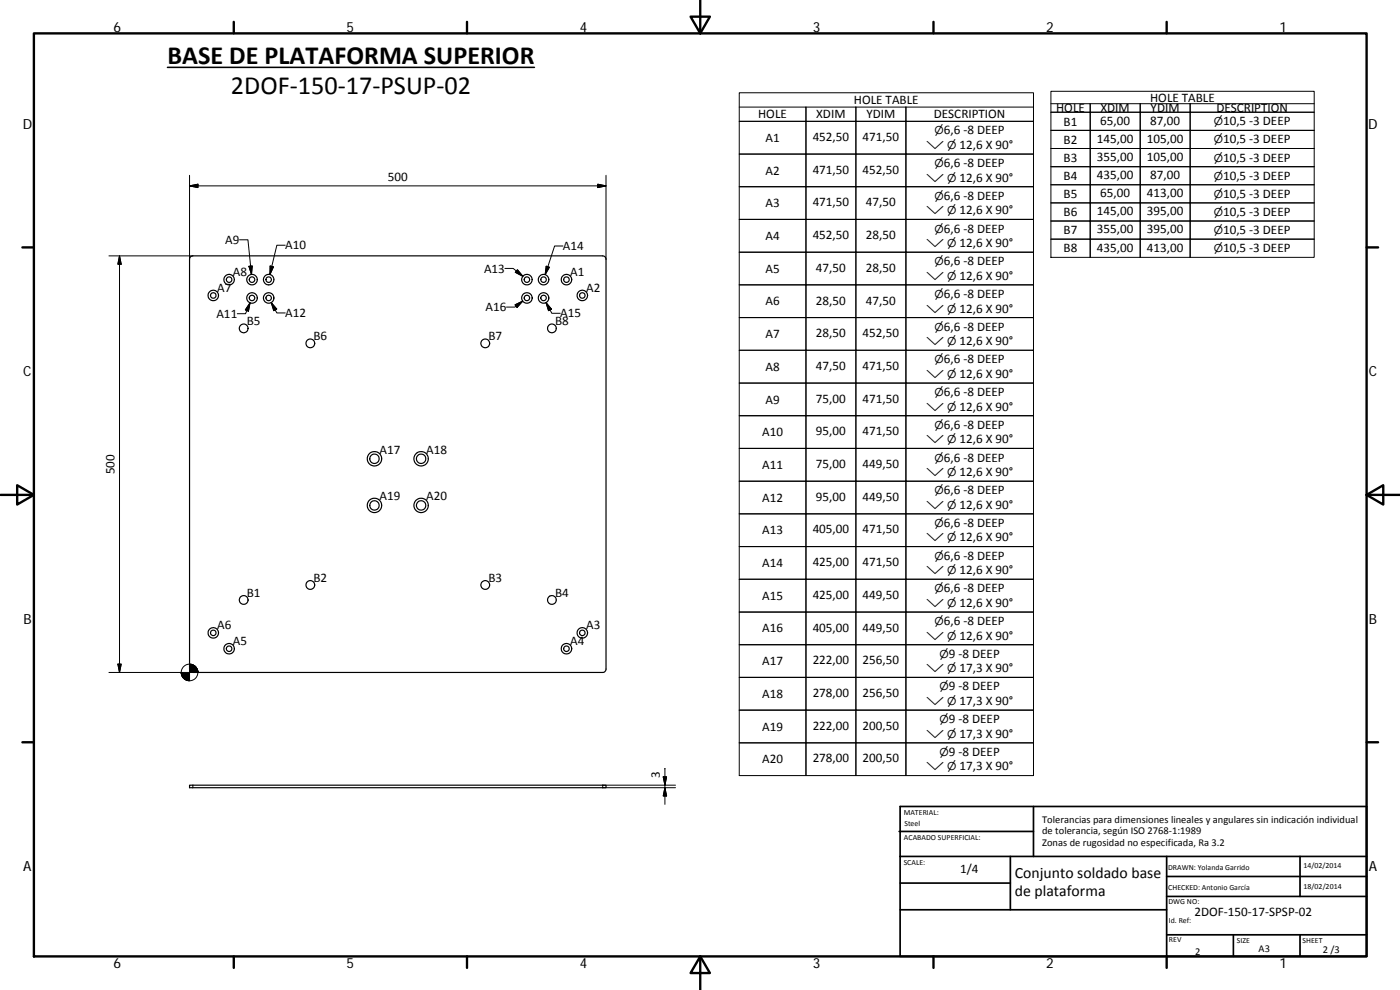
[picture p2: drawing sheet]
<svg xmlns="http://www.w3.org/2000/svg" width="420mm" height="297mm" viewBox="0 0 420 297" stroke-linecap="round" stroke-linejoin="round" font-family="sans-serif">
<g fill="none" stroke="#000" stroke-width=".36">
<path d="M57.3 77l.6-.2h123l.6 .2 .4 .8v122.9l-.4 .8-.6 .3h-123l-.6-.3-.4-.8v-122.9zM56.9 235.6h125v.7h-125z"/>
<circle cx="64" cy="88.7" r=".84"/>
<circle cx="64" cy="88.7" r="1.57"/>
<circle cx="68.8" cy="83.9" r="1.58"/>
<circle cx="68.8" cy="83.9" r=".83"/>
<circle cx="73.1" cy="98.5" r="1.32"/>
<circle cx="75.6" cy="89.4" r=".82"/>
<circle cx="75.6" cy="89.4" r="1.57"/>
<circle cx="75.6" cy="83.9" r="1.57"/>
<circle cx="75.6" cy="83.9" r=".82"/>
<circle cx="80.6" cy="89.4" r="1.57"/>
<circle cx="80.6" cy="83.9" r="1.57"/>
<circle cx="80.6" cy="89.4" r=".82"/>
<circle cx="80.6" cy="83.9" r=".82"/>
<circle cx="158.1" cy="89.4" r="1.58"/>
<circle cx="158.1" cy="83.9" r="1.58"/>
<circle cx="158.1" cy="89.4" r=".81"/>
<circle cx="158.1" cy="83.9" r=".82"/>
<circle cx="163.1" cy="89.4" r=".83"/>
<circle cx="163.1" cy="83.9" r=".83"/>
<circle cx="163.1" cy="89.4" r="1.58"/>
<circle cx="163.1" cy="83.9" r="1.58"/>
<circle cx="165.6" cy="98.5" r="1.32"/>
<circle cx="170" cy="83.9" r=".83"/>
<circle cx="170" cy="83.9" r="1.58"/>
<circle cx="174.8" cy="88.7" r=".83"/>
<circle cx="174.8" cy="88.7" r="1.58"/>
<circle cx="93.1" cy="103" r="1.32"/>
<circle cx="145.6" cy="103" r="1.31"/>
<circle cx="112.4" cy="137.6" r="2.17"/>
<circle cx="112.4" cy="137.6" r="1.42"/>
<circle cx="126.4" cy="137.6" r="2.16"/>
<circle cx="126.4" cy="137.6" r="1.41"/>
<circle cx="112.4" cy="151.6" r="1.41"/>
<circle cx="112.4" cy="151.6" r="2.16"/>
<circle cx="126.4" cy="151.6" r="2.15"/>
<circle cx="126.4" cy="151.6" r="1.41"/>
<circle cx="93.1" cy="175.5" r="1.32"/>
<circle cx="145.6" cy="175.5" r="1.31"/>
<circle cx="64" cy="189.9" r=".83"/>
<circle cx="64" cy="189.9" r="1.57"/>
<circle cx="68.8" cy="194.6" r=".83"/>
<circle cx="68.8" cy="194.6" r="1.58"/>
<circle cx="73.1" cy="180" r="1.31"/>
<circle cx="165.6" cy="180" r="1.32"/>
<circle cx="170" cy="194.6" r=".83"/>
<circle cx="170" cy="194.6" r="1.58"/>
<circle cx="174.8" cy="189.9" r=".82"/>
<circle cx="174.8" cy="189.9" r="1.58"/>
</g>
<g fill="none" stroke="#000" stroke-width=".3">
<path d="M221.9 32.1h20v4.3M221.9 27.8h88.3v204.9h-88.3zM256.9 32.1v200.6M271.9 36.4v9.8h38.3h-88.3h20v9.8M310.2 32.1h-68.3v200.6v-9.8h-20h88.3h-38.3v-9.8M315.4 31.1h11.8v2.6M315.4 27.4h79v49.8h-79zM327.2 39.1v-5.4h-11.8h79h-37.2v-2.6v46.1M342.2 31.1v46.1M357.2 33.7v5.4h37.2h-79h11.8v5.5M357.2 39.1v5.5h37.2h-79h11.8v5.4M394.4 31.1h-67.2v46.1v-5.4h-11.8h79h-37.2v-5.5"/>
<path d="M56.9 55.8l2.5-.5v1zM56.9 55.8h125M56.9 52.6v25.2M179.4 55.3l2.5 .5-2.5 .5zM181.9 52.6v25.2M241.9 46.2v-9.8h-20h88.3h-38.3v-4.3v200.6M271.9 46.2v9.8h38.3h-88.3h20v9.8M271.9 56v9.8h38.3h-88.3h20v9.9M357.2 44.6v5.4h37.2h-79h11.8v5.4M357.2 50v5.4h37.2h-79h11.8v5.5M357.2 55.4v5.5h37.2h-79h11.8v5.4M32.7 76.8h25.2"/>
<path d="M35.9 76.8v125M35.9 76.8l.5 2.5h-1zM71.9 71.9h2.5l1.1 10.4M74.7 79.9l1-.1-.2 2.5zM81.1 79.8l1 .3-1.1 2.3zM85.6 73.6h-2.5l-2.1 8.8M163.9 79.9l1 .3-1.3 2.2zM168.9 73.8h-2.5l-2.8 8.6M271.9 65.8v9.9h38.3h-88.3h20v9.8M271.9 75.7v9.8h38.3h-88.3h20v9.8M357.2 60.9v5.4h37.2h-79h11.8v5.5M75 90.8l-1.3 3.3h-2.5"/>
<path d="M75 90.8l-.4 2.6-1-.4zM81.4 90.8l1.7 3.1h2.5M81.4 90.8l1.6 1.9-.8 .5zM151.5 80.5h2.5l2.9 2.4M154.6 91.5l2.3-1.2-1.7 1.9zM155.3 80.9l1.6 2-2.2-1.2zM156.9 90.3l-2.4 1.8h-2.5M163.9 90.8l1.7 3.2h2.5M163.9 90.8l1.6 2-.9 .4zM271.9 85.5v9.8h38.3h-88.3h20v9.8M271.9 95.3v9.8h38.3h-88.3h20v9.8M271.9 105.1v9.8h38.3h-88.3h20v9.8"/>
<path d="M271.9 114.9v9.8h38.3h-88.3h20v9.8M271.9 124.7v9.8h38.3h-88.3h20v9.9M271.9 134.5v9.9h38.3h-88.3h20v9.8M271.9 144.4v9.8h38.3h-88.3h20v9.8M271.9 154.2v9.8h38.3h-88.3h20v9.8M271.9 164v9.8h38.3h-88.3h20v9.8M271.9 173.8v9.8h38.3h-88.3h20v9.8M35.4 199.3h1l-.5 2.5zM271.9 183.6v9.8h38.3h-88.3h20v9.8M271.9 193.4v9.8h38.3h-88.3h20v9.9M32.7 201.8h21.8M271.9 203.2v9.9h38.3h-88.3h20v9.8"/>
<path d="M57.9 235.6v.7M199 233.1h1.1l-.6 2.5zM199.5 230.6v10.7M199.5 236.3l.6 2.5h-1.1zM202.7 235.6h-21.8v.7h21.8"/>
<circle cx="56.9" cy="201.8" r="2.5"/>
</g>
<g fill="none" stroke="#000" stroke-width=".71">
<path d="M10.2 10h399.9v277h-399.9zM70.2 6.6v3.4M140.2 6.6v3.4M207.3 5h5.8l-2.9 5zM210.2 0v10M280.2 6.6v3.4M350.1 6.6v3.4M6.7 74.2h3.5M410.1 74.2h3.5M.2 148.5h10M5.2 145.6l5 2.9-5 2.9zM410.1 148.5l5-2.9v5.8z"/>
<path d="M410.1 148.5h10M6.7 222.7h3.5M410.1 222.7h3.5M70.2 287v3.4M140.2 287v3.4M210.2 287l2.9 5h-5.8zM210.2 287v10M280.2 287v3.4M350.1 287v3.4"/>
</g>
<g fill="none" stroke="#000" stroke-width=".51">
<path d="M269.8 249.5h40.4M270.1 242h140v45h-140zM270.1 257h140M303.2 257v16M310.2 242v15M350.1 257v30M390.2 257v12M270.1 265h33.1M270.1 273h80M350.1 269h60M350.1 263h60M350.1 280.5h60"/>
<path d="M370.2 280.5v6.5M390.2 280.5v6.5"/>
</g>
<path d="M50.3 20.2h110.1" fill="none" stroke="#000" stroke-width=".46"/>
<g fill="#000" stroke="#000" stroke-width=".3">
<path d="M56.9 55.8l2.5-.5v1zM179.4 55.3l2.5 .5-2.5 .5zM35.9 76.8l.5 2.5h-1zM74.7 79.9l1-.1-.2 2.5zM81.1 79.8l1 .3-1.1 2.3zM163.9 79.9l1 .3-1.3 2.2zM75 90.8l-.4 2.6-1-.4zM81.4 90.8l1.6 1.9-.8 .5zM155.3 80.9l1.6 2-2.2-1.2zM154.6 91.5l2.3-1.2-1.7 1.9zM163.9 90.8l1.6 2-.9 .4zM35.4 199.3h1l-.5 2.5z"/>
<path d="M54.4 201.8l.1 .7zM54.4 201.8l.2 1zM54.4 201.8l.4 1.3zM54.4 201.8l.6 1.6zM54.4 201.8l.9 1.8zM54.4 201.8l1.1 2.1zM54.4 201.8l1.4 2.2-.3-.1zM54.4 201.8l1.8 2.4-.4-.2zM54.4 201.8l2.1 2.4h-.3zM54.4 201.8l2.5 2.5-.4-.1zM56.9 199.3l2.5 2.5h-2.5zM54.4 201.8h2.5v2.5z"/>
<path d="M59.3 201.1l.1 .7zM59.2 200.7l.2 1.1zM59 200.4l.4 1.4zM58.8 200.1l.6 1.7zM58.5 199.9l.9 1.9zM58.2 199.7l.3 .2 .9 1.9zM57.9 199.5l1.5 2.3zM57.6 199.3l.3 .2 1.5 2.3zM57.2 199.3h.4l1.8 2.5zM56.9 199.3h.3l2.2 2.5zM199 233.1h1.1l-.6 2.5zM199.5 236.3l.6 2.5h-1.1z"/>
</g>
<g font-size="7.9">
<text x="50.3" y="19.1">BASE DE PLATAFORMA SUPERIOR</text>
<text x="69.3" y="28.1">2DOF‐150‐17‐PSUP‐02</text>
</g>
<g font-size="4.7">
<text x="304.6" y="263.5">Conjunto soldado base</text>
<text x="304.6" y="268.9">de plataforma</text>
</g>
<g font-size="4.2">
<text x="34" y="9.6">6</text>
<text x="104" y="9.6">5</text>
<text x="174" y="9.6">4</text>
<text x="244" y="9.6">3</text>
<text x="314" y="9.6">2</text>
<text x="384" y="9.6">1</text>
<text x="6.8" y="38.7">D</text>
<text x="410.6" y="38.7">D</text>
<text x="7" y="112.9">C</text>
<text x="410.8" y="112.9">C</text>
<text x="7" y="187.1">B</text>
<text x="410.8" y="187.1">B</text>
<text x="7" y="261.3">A</text>
<text x="410.8" y="261.3">A</text>
<text x="34" y="290.4">6</text>
<text x="104" y="290.4">5</text>
<text x="174" y="290.4">4</text>
<text x="244" y="290.4">3</text>
<text x="314" y="290.4">2</text>
<text x="384" y="290.4">1</text>
</g>
<g font-size="3.9">
<text x="227.5" y="35.5">HOLE</text>
<text x="245" y="35.5">XDIM</text>
<text x="256.3" y="31.2">HOLE TABLE</text>
<text x="260" y="35.5">YDIM</text>
<text x="280.3" y="35.5">DESCRIPTION</text>
<text x="317" y="33.7">HOLE</text>
<text x="330.3" y="33.7">XDIM</text>
<text x="345.2" y="30.5">HOLE TABLE</text>
<text x="345.3" y="33.7">YDIM</text>
<text x="365.1" y="33.7">DESCRIPTION</text>
<text x="283.3" y="40.3">6,6 ‐8 DEEP</text>
<text x="319.2" y="37.7">B1</text>
<text x="330.2" y="37.4">65,00</text>
<text x="345.2" y="37.4">87,00</text>
<text x="367.1" y="37.6">10,5 ‐3 DEEP</text>
<text x="229.7" y="42.6">A1</text>
<text x="243.9" y="42.3">452,50</text>
<text x="258.9" y="42.3">471,50</text>
<text x="288" y="44.7">12,6 X 90°</text>
<text x="319.2" y="43.1">B2</text>
<text x="329.2" y="42.8">145,00</text>
<text x="344.2" y="42.8">105,00</text>
<text x="367.1" y="43.1">10,5 ‐3 DEEP</text>
<text x="229.7" y="52.4">A2</text>
<text x="243.9" y="52.1">471,50</text>
<text x="258.9" y="52.1">452,50</text>
<text x="283.3" y="50.2">6,6 ‐8 DEEP</text>
<text x="319.2" y="48.5">B3</text>
<text x="319.2" y="54">B4</text>
<text x="329.2" y="48.3">355,00</text>
<text x="329.2" y="53.7">435,00</text>
<text x="344.2" y="48.3">105,00</text>
<text x="345.2" y="53.7">87,00</text>
<text x="367.1" y="48.5">10,5 ‐3 DEEP</text>
<text x="367.1" y="54">10,5 ‐3 DEEP</text>
<text x="116.4" y="54.2">500</text>
<text x="283.3" y="60">6,6 ‐8 DEEP</text>
<text x="288" y="54.5">12,6 X 90°</text>
<text x="319.2" y="59.4">B5</text>
<text x="330.2" y="59.2">65,00</text>
<text x="344.2" y="59.2">413,00</text>
<text x="367.1" y="59.4">10,5 ‐3 DEEP</text>
<text x="229.7" y="62.2">A3</text>
<text x="243.9" y="62">471,50</text>
<text x="259.9" y="62">47,50</text>
<text x="288" y="64.3">12,6 X 90°</text>
<text x="319.2" y="64.9">B6</text>
<text x="329.2" y="64.6">145,00</text>
<text x="344.2" y="64.6">395,00</text>
<text x="367.1" y="64.8">10,5 ‐3 DEEP</text>
<text x="243.9" y="71.8">452,50</text>
<text x="259.9" y="71.8">28,50</text>
<text x="283.3" y="69.8">6,6 ‐8 DEEP</text>
<text x="319.2" y="70.3">B7</text>
<text x="329.2" y="70">355,00</text>
<text x="344.2" y="70">395,00</text>
<text x="367.1" y="70.3">10,5 ‐3 DEEP</text>
<text x="67.6" y="73.2">A9</text>
<text x="85.6" y="74.8">A10</text>
<text x="168.9" y="75.1">A14</text>
<text x="229.7" y="72">A4</text>
<text x="288" y="74.2">12,6 X 90°</text>
<text x="319.2" y="75.7">B8</text>
<text x="329.2" y="75.5">435,00</text>
<text x="344.2" y="75.5">413,00</text>
<text x="367.1" y="75.7">10,5 ‐3 DEEP</text>
<text x="69.9" y="82.8">A8</text>
<text x="145.3" y="81.8">A13</text>
<text x="171.1" y="82.8">A1</text>
<text x="229.7" y="81.8">A5</text>
<text x="244.9" y="81.6">47,50</text>
<text x="259.9" y="81.6">28,50</text>
<text x="283.3" y="79.6">6,6 ‐8 DEEP</text>
<text x="288" y="84">12,6 X 90°</text>
<text x="65.1" y="87.5">A7</text>
<text x="175.9" y="87.5">A2</text>
<text x="283.3" y="89.4">6,6 ‐8 DEEP</text>
<text x="64.9" y="95.4">A11</text>
<text x="85.6" y="95.2">A12</text>
<text x="145.7" y="93.4">A16</text>
<text x="168.1" y="95.2">A15</text>
<text x="229.7" y="91.6">A6</text>
<text x="244.9" y="91.4">28,50</text>
<text x="259.9" y="91.4">47,50</text>
<text x="288" y="93.8">12,6 X 90°</text>
<text x="74.1" y="97.6">B5</text>
<text x="166.6" y="97.6">B8</text>
<text x="229.7" y="101.5">A7</text>
<text x="244.9" y="101.2">28,50</text>
<text x="258.9" y="101.2">452,50</text>
<text x="283.3" y="99.2">6,6 ‐8 DEEP</text>
<text x="94.1" y="102.1">B6</text>
<text x="146.6" y="102.1">B7</text>
<text x="288" y="103.6">12,6 X 90°</text>
<text x="229.7" y="111.3">A8</text>
<text x="244.9" y="111">47,50</text>
<text x="258.9" y="111">471,50</text>
<text x="283.3" y="109">6,6 ‐8 DEEP</text>
<text x="288" y="113.4">12,6 X 90°</text>
<text x="283.3" y="118.9">6,6 ‐8 DEEP</text>
<text x="229.7" y="121.1">A9</text>
<text x="244.9" y="120.8">75,00</text>
<text x="258.9" y="120.8">471,50</text>
<text x="288" y="123.2">12,6 X 90°</text>
<text x="228.7" y="130.9">A10</text>
<text x="244.9" y="130.6">95,00</text>
<text x="258.9" y="130.6">471,50</text>
<text x="283.3" y="128.7">6,6 ‐8 DEEP</text>
<text x="113.9" y="136.1">A17</text>
<text x="127.9" y="136.1">A18</text>
<text x="288" y="133">12,6 X 90°</text>
<text x="34.3" y="142.3" transform="rotate(-90 34.3 142.3)">500</text>
<text x="228.7" y="140.7">A11</text>
<text x="244.9" y="140.5">75,00</text>
<text x="258.9" y="140.5">449,50</text>
<text x="283.3" y="138.5">6,6 ‐8 DEEP</text>
<text x="288" y="142.9">12,6 X 90°</text>
<text x="283.3" y="148.3">6,6 ‐8 DEEP</text>
<text x="113.9" y="150.1">A19</text>
<text x="127.9" y="150.1">A20</text>
<text x="228.7" y="150.5">A12</text>
<text x="244.9" y="150.2">95,00</text>
<text x="258.9" y="150.2">449,50</text>
<text x="288" y="152.7">12,6 X 90°</text>
<text x="228.7" y="160.3">A13</text>
<text x="243.9" y="160.1">405,00</text>
<text x="258.9" y="160.1">471,50</text>
<text x="283.3" y="158.1">6,6 ‐8 DEEP</text>
<text x="283.3" y="167.9">6,6 ‐8 DEEP</text>
<text x="288" y="162.5">12,6 X 90°</text>
<text x="228.7" y="170.1">A14</text>
<text x="243.9" y="169.9">425,00</text>
<text x="258.9" y="169.9">471,50</text>
<text x="288" y="172.3">12,6 X 90°</text>
<text x="74.1" y="179.1">B1</text>
<text x="94.1" y="174.6">B2</text>
<text x="146.6" y="174.5">B3</text>
<text x="166.6" y="179.1">B4</text>
<text x="228.7" y="179.9">A15</text>
<text x="243.9" y="179.7">425,00</text>
<text x="258.9" y="179.7">449,50</text>
<text x="283.3" y="177.7">6,6 ‐8 DEEP</text>
<text x="288" y="182.1">12,6 X 90°</text>
<text x="65.1" y="188.7">A6</text>
<text x="175.9" y="188.7">A3</text>
<text x="228.7" y="189.8">A16</text>
<text x="243.9" y="189.5">405,00</text>
<text x="258.9" y="189.5">449,50</text>
<text x="283.3" y="187.5">6,6 ‐8 DEEP</text>
<text x="288" y="191.9">12,6 X 90°</text>
<text x="69.9" y="193.5">A5</text>
<text x="171.1" y="193.5">A4</text>
<text x="284.7" y="197.4">9 ‐8 DEEP</text>
<text x="228.7" y="199.6">A17</text>
<text x="243.9" y="199.3">222,00</text>
<text x="258.9" y="199.3">256,50</text>
<text x="288" y="201.7">17,3 X 90°</text>
<text x="228.7" y="209.4">A18</text>
<text x="243.9" y="209.1">278,00</text>
<text x="258.9" y="209.1">256,50</text>
<text x="284.7" y="207.2">9 ‐8 DEEP</text>
<text x="288" y="211.5">17,3 X 90°</text>
<text x="228.7" y="219.2">A19</text>
<text x="243.9" y="218.9">222,00</text>
<text x="258.9" y="218.9">200,50</text>
<text x="284.7" y="217">9 ‐8 DEEP</text>
<text x="288" y="221.4">17,3 X 90°</text>
<text x="284.7" y="226.8">9 ‐8 DEEP</text>
<text x="198" y="233.4" transform="rotate(-90 198 233.4)">3</text>
<text x="228.7" y="229">A20</text>
<text x="243.9" y="228.8">278,00</text>
<text x="258.9" y="228.8">200,50</text>
<text x="288" y="231.2">17,3 X 90°</text>
<text x="288.1" y="262">1/4</text>
<text x="358.5" y="274.9">2DOF‐150‐17‐SPSP‐02</text>
</g>
<g font-size="3.3">
<text x="280.5" y="40.3">⌀</text>
<text x="364.3" y="37.6">⌀</text>
<text x="277.9" y="44.7">⌵ ⌀</text>
<text x="364.3" y="43.1">⌀</text>
<text x="280.5" y="50.2">⌀</text>
<text x="364.3" y="48.5">⌀</text>
<text x="364.3" y="54">⌀</text>
<text x="277.9" y="54.5">⌵ ⌀</text>
<text x="280.5" y="60">⌀</text>
<text x="364.3" y="59.4">⌀</text>
<text x="277.9" y="64.3">⌵ ⌀</text>
<text x="364.3" y="64.8">⌀</text>
<text x="280.5" y="69.8">⌀</text>
<text x="364.3" y="70.3">⌀</text>
<text x="277.9" y="74.2">⌵ ⌀</text>
<text x="364.3" y="75.7">⌀</text>
<text x="277.9" y="84">⌵ ⌀</text>
<text x="280.5" y="79.6">⌀</text>
<text x="280.5" y="89.4">⌀</text>
<text x="277.9" y="93.8">⌵ ⌀</text>
<text x="280.5" y="99.2">⌀</text>
<text x="277.9" y="103.6">⌵ ⌀</text>
<text x="277.9" y="113.4">⌵ ⌀</text>
<text x="280.5" y="109">⌀</text>
<text x="280.5" y="118.9">⌀</text>
<text x="277.9" y="123.2">⌵ ⌀</text>
<text x="280.5" y="128.7">⌀</text>
<text x="277.9" y="133">⌵ ⌀</text>
<text x="277.9" y="142.9">⌵ ⌀</text>
<text x="280.5" y="138.5">⌀</text>
<text x="280.5" y="148.3">⌀</text>
<text x="277.9" y="152.7">⌵ ⌀</text>
<text x="280.5" y="158.1">⌀</text>
<text x="277.9" y="162.5">⌵ ⌀</text>
<text x="280.5" y="167.9">⌀</text>
<text x="277.9" y="172.3">⌵ ⌀</text>
<text x="280.5" y="177.7">⌀</text>
<text x="277.9" y="182.1">⌵ ⌀</text>
<text x="277.9" y="191.9">⌵ ⌀</text>
<text x="280.5" y="187.5">⌀</text>
<text x="281.9" y="197.4">⌀</text>
<text x="277.9" y="201.7">⌵ ⌀</text>
<text x="281.9" y="207.2">⌀</text>
<text x="277.9" y="211.5">⌵ ⌀</text>
<text x="277.9" y="221.4">⌵ ⌀</text>
<text x="281.9" y="217">⌀</text>
<text x="281.9" y="226.8">⌀</text>
<text x="277.9" y="231.2">⌵ ⌀</text>
</g>
<g font-size="3.1">
<text x="312.8" y="246.8">Tolerancias para dimensiones lineales y angulares sin indicación individual</text>
<text x="312.8" y="250.4">de tolerancia, según ISO 2768‐1:1989</text>
<text x="312.8" y="254">Zonas de rugosidad no especificada, Ra 3.2</text>
<text x="358.7" y="286.4">2</text>
<text x="377.7" y="285.6">A3</text>
<text x="397" y="285.8">2 /3</text>
</g>
<g font-size="2.4">
<text x="271.2" y="244.4">MATERIAL:</text>
<text x="271.3" y="251.9">ACABADO SUPERFICIAL:</text>
<text x="271.4" y="247.9">Steel</text>
<text x="271.2" y="259.7">SCALE:</text>
<text x="350.6" y="260.9">DRAWN: Yolanda Garrido</text>
<text x="391.2" y="260.6">14/02/2014</text>
<text x="350.6" y="267">CHECKED: Antonio García</text>
<text x="391.2" y="266.6">18/02/2014</text>
<text x="350.6" y="271.4">DWG NO:</text>
<text x="350.8" y="276.8">Id. Ref:</text>
<text x="350.8" y="282.8">REV</text>
<text x="371.2" y="282.9">SIZE</text>
<text x="390.9" y="282.9">SHEET</text>
</g>
</svg>
